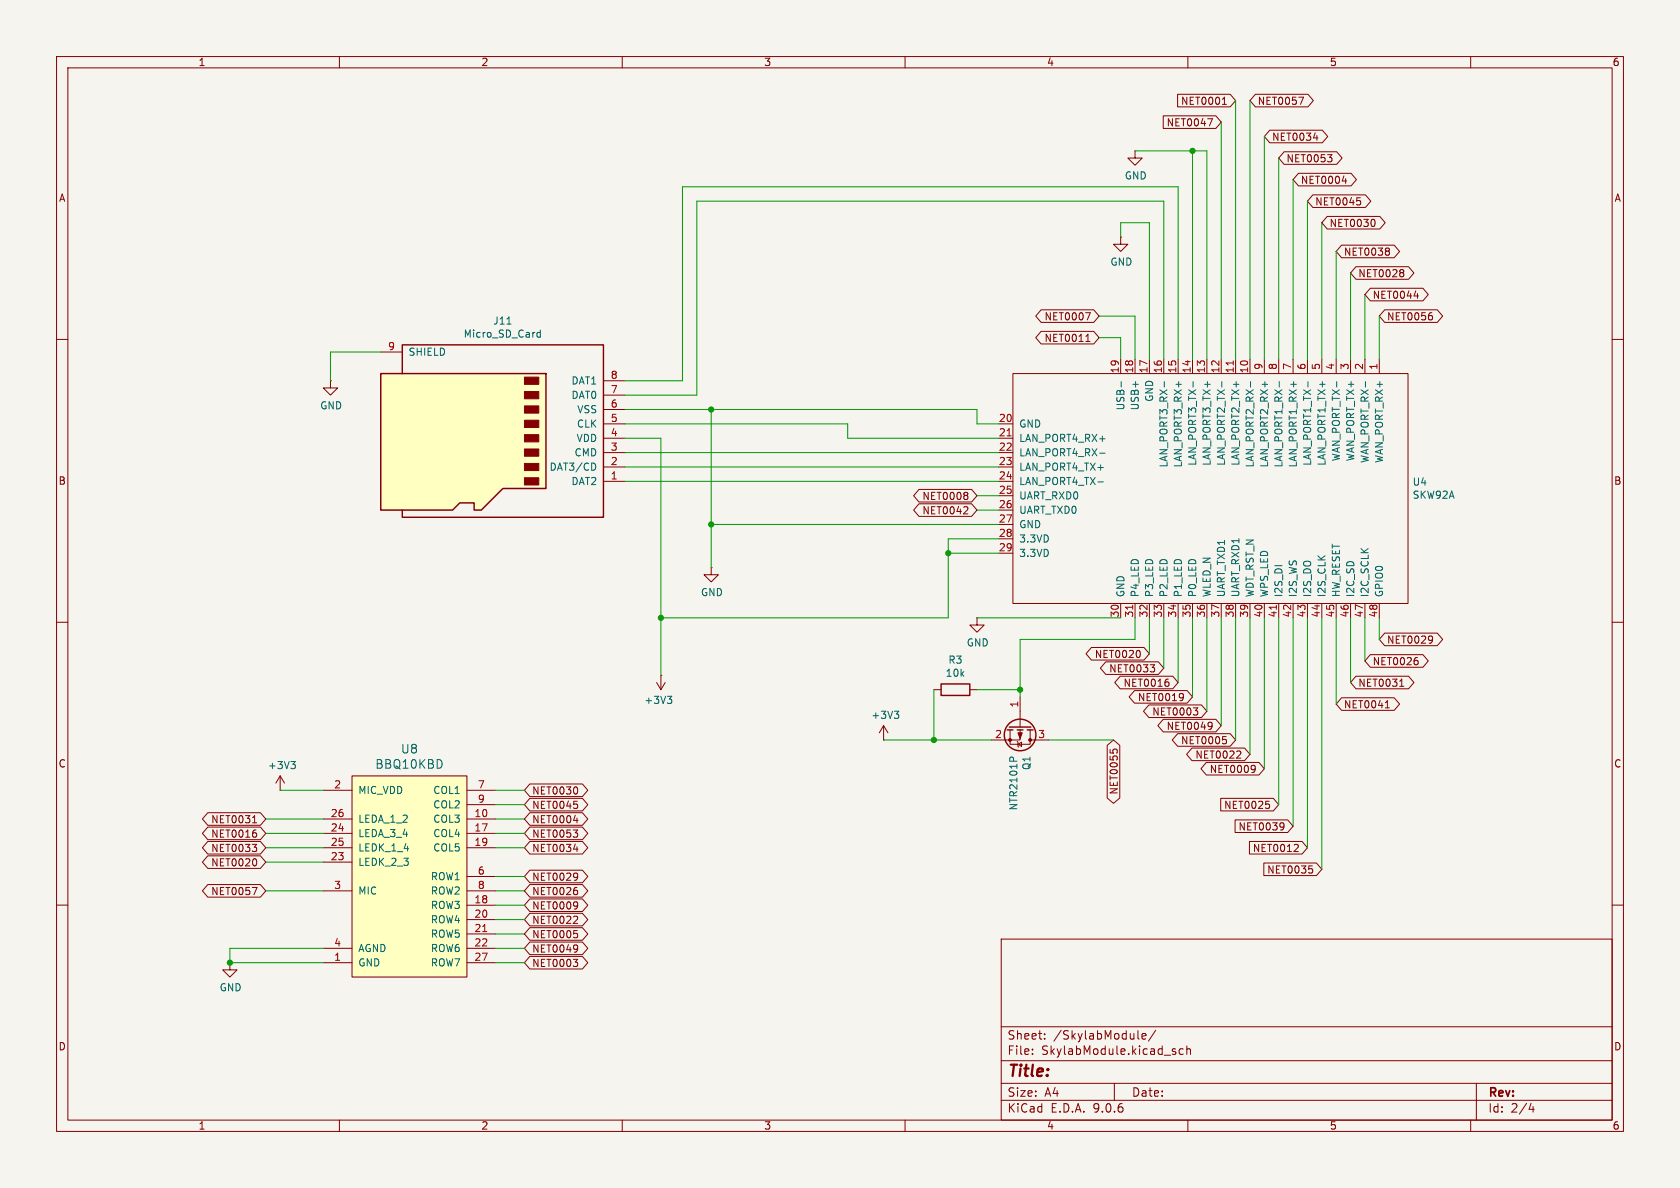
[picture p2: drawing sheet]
<svg xmlns="http://www.w3.org/2000/svg" width="297mm" height="210mm" viewBox="0 0 297 210" stroke-linecap="round" stroke-linejoin="round" font-family="sans-serif">
<path d="M0 0h297v210h-297z" fill="#f5f4ef" stroke="#f5f4ef" stroke-width=".18"/>
<g fill="none" stroke="#840000" stroke-width=".18">
<path d="M10 10h277v190h-277zM12 12h273v186h-273zM60 10v2M110 10v2M160 10v2M210 10v2M260 10v2M10 60h2M285 60h2M10 110h2M116.8 119.4h.1M116.8 119.4v2.5"/>
<path d="M285 110h2M49.5 139.7h.1M49.5 137.2l-.7 1.2M49.5 137.2l.8 1.2M49.5 137.2v2.5M116.1 120.7l.7 1.2M117.6 120.7l-.8 1.2M178.6 129v2.6h3.5v-2.6M179.8 131.1l.2 .1v.8l.1 .1M180 131.6l.6-.4v.8zM180.3 129v1.8h-5M180.3 123.2v5.3"/>
<path d="M182.1 130.8h3.3M10 160h2M40.6 170.2v1.3h1.3l-1.3 1.2-1.2-1.2h1.2M40.6 170.2h.1M177 166h108v32h-108zM285 160h2M60 198v2M110 198v2M160 198v2M177 194.5h108M177 191.5h108M177 187.5h108"/>
<path d="M177 181.5h108M182.5 186.3v.1M182.5 185.5v.1M184.7 183.6v.1M184.7 182.8v.1M197 191.5v3M201.2 183.6l.2 .1M201.9 183.2l.7-.1-.1-.3-.4-.1-.2 .2 .1 .7h.5M204.3 182.1l-1.3 2M207.5 185.9l.3 .1 .1 .2-.2 .2h-.3M207.5 185.4l.3 .1M209.2 185.5l-.5-.1-.2 .3v.4l.1 .2h.6"/>
<path d="M209.8 185.5l.2-.1 .4 .1 .1 .9M209.8 184.9v1.5M210 198v2M260 198v2M261 191.5v6.5M270.7 195l-.4 1.1h.9M271 195.6v1"/>
</g>
<path d="M51.4 134.6h.8l-.4 .5M52 135.1l.2 .2v.3l-.2 .3M118 123.1h.8l-.5 .5M118.5 123.6l.3 .2v.3l-.3 .3M178.5 134.6v-.5l.2-.3 .4 .2 .1 .6" fill="none" stroke="#006464" stroke-width=".18"/>
<g fill="none" stroke="#840000" stroke-width=".25">
<path d="M178.1 129h1M178.4 128.5h3.8M179.8 129h1M181.6 129h1"/>
<circle cx="180.3" cy="129.9" r="2.79"/>
</g>
<g fill="#840000" stroke="#840000" stroke-width=".18">
<path d="M180 129.5h.7l-.4 1.1z"/>
<circle cx="182.1" cy="130.8" r=".25"/>
<circle cx="178.6" cy="130.8" r=".25"/>
</g>
<path d="M67.3 66h29.2v20.4h-7.6l-3.8 3.8h-1.3v-1.3h-2.5l-1.3 1.3h-12.7z" fill="#ffffc2"/>
<path d="M67.3 66h29.2v20.4h-7.6l-3.8 3.8h-1.3v-1.3h-2.5l-1.3 1.3h-12.7zM71.1 66v-5h35.6v30.4h-35.6v-1.2M166.4 120.9h5v2h-5z" fill="none" stroke="#840000" stroke-width=".25"/>
<g fill="#840000" stroke="#840000" stroke-width=".18">
<path d="M92.7 84.5h2.5v1.2h-2.5z"/>
<path d="M92.7 81.9h2.5v1.3h-2.5z"/>
<path d="M92.7 79.4h2.5v1.2h-2.5z"/>
<path d="M92.7 76.8h2.5v1.3h-2.5z"/>
<path d="M92.7 74.3h2.5v1.3h-2.5z"/>
<path d="M92.7 71.8h2.5v1.2h-2.5z"/>
<path d="M92.7 69.2h2.5v1.3h-2.5z"/>
<path d="M92.7 66.7h2.5v1.2h-2.5z"/>
</g>
<g fill="none" stroke="#840000" stroke-width=".18">
<path d="M58.4 67.3v1.3h1.3l-1.3 1.3-1.3-1.3h1.3M58.4 67.3h.1M67.3 62.2h3.8M106.7 77.5h3.8M106.7 74.9h3.8M106.7 72.4h3.8M106.7 69.9h3.8M106.7 67.3h3.8M176.5 77.5h2.6M176.5 74.9h2.6M179.1 66h69.8v40.7h-69.8zM198.1 63.5v2.5"/>
<path d="M200.7 63.5v2.5M203.2 63.5v2.5M205.7 63.5v2.5M208.3 63.5v2.5M210.8 63.5v2.5M213.4 63.5v2.5M215.9 63.5v2.5M218.4 63.5v2.5M221 63.5v2.5M223.5 63.5v2.5M226.1 63.5v2.5M228.6 63.5v2.5"/>
<path d="M231.1 63.5v2.5M233.7 63.5v2.5M236.2 63.5v2.5M238.8 63.5v2.5M241.3 63.5v2.5M243.8 63.5v2.5M106.7 85.1h3.8M106.7 82.6h3.8M106.7 80h3.8M176.5 85.1h2.6M176.5 82.6h2.6M176.5 80h2.6"/>
<path d="M176.5 87.6h2.6M176.5 90.2h2.6M176.5 92.7h2.6M176.5 95.3h2.6M176.5 97.8h2.6M198.1 106.7v2.5M200.7 106.7v2.5M203.2 106.7v2.5M205.7 106.7v2.5M208.3 106.7v2.5M210.8 106.7v2.5M213.4 106.7v2.5"/>
<path d="M215.9 106.7v2.5M218.4 106.7v2.5M221 106.7v2.5M223.5 106.7v2.5M226.1 106.7v2.5M228.6 106.7v2.5M231.1 106.7v2.5M233.7 106.7v2.5M236.2 106.7v2.5M238.8 106.7v2.5M241.3 106.7v2.5M243.8 106.7v2.5"/>
<path d="M156.2 130.8h.1M156.2 128.3l-.8 1.2M156.2 128.3l.8 1.2M156.2 128.3v2.5M165.1 121.9h1.3M171.4 121.9h1.3"/>
</g>
<g fill="none" stroke="#006464" stroke-width=".18">
<path d="M89.6 57.3h.8M94.9 59.4l.3 .2 .3-.1M95.5 58.3v1.3M95.5 58.8h-.3l-.3 .2M198.2 67.5v.9M205.8 67.5v.9M210.9 67.5v.9M216 67.5v.9M221.1 67.5v.9M226.2 67.5v.9M231.2 67.5v.9M105.1 81.9l.2 .5-.2 .7"/>
<path d="M194.1 85.2h1M194.4 80.1h1M158.1 125.7h.8l-.4 .5M158.6 126.2l.3 .3v.3l-.3 .2"/>
</g>
<path d="M178 77.1h.8M218 63.8v.7M200.2 107v.7M225.6 107v.7" fill="none" stroke="#a90000" stroke-width=".18"/>
<path d="M62.2 137.2h20.3v35.5h-20.3z" fill="#ffffc2"/>
<g fill="none" stroke="#840000" stroke-width=".18">
<path d="M208.2 16.7h9.3l.9 1.1-.9 1.1h-9.3zM216.1 18.5h.7M216.3 17.4l.2-.2v1.3M221.9 16.7h9.3l1 1.1-1 1.1h-9.3l-.9-1.1zM229.6 17.2h.9l-.6 1.3M200.7 26.7v1.2h1.2l-1.2 1.3-1.3-1.3h1.3M200.7 26.7h.1M205.6 20.5h9.3l1 1.1-1 1.1h-9.3zM213.5 21h.8l-.5 1.3M224.5 23h9.3l.9 1.1-.9 1.1h-9.3l-1-1.1zM227 26.8h9.3l1 1.1-1 1.2h-9.3l-.9-1.2zM229.6 30.6h9.3l.9 1.2-.9 1.1h-9.3l-1-1.1z"/>
<path d="M232.1 34.4h9.3l.9 1.2-.9 1.1h-9.3l-1-1.1zM232.2 24.4h.8M234.6 38.3h9.3l1 1.1-1 1.1h-9.3l-.9-1.1zM234.7 27.3h.8l-.5 .5M235.4 27.9l.1 .2-.1 .4M237.3 32h.8M239.9 35h.6M240.3 35.4l.3 .3v.3l-.3 .2M243 38.9l.1 .4-.1 .6M184.1 54.8h9.3l.9 1.1-.9 1.1h-9.3l-1-1.1zM184.1 58.6h9.3l.9 1.1-.9 1.1h-9.3l-1-1.1zM191.9 55.3h.9l-.6 1.3"/>
<path d="M192.2 59.3l.1-.2v1.3M198.1 41.9v1.3h1.3l-1.3 1.3-1.3-1.3h1.3M198.1 41.9h.1M237.2 43.3h9.3l.9 1.2-.9 1.1h-9.3l-1-1.1zM239.7 47.1h9.3l1 1.2-1 1.1h-9.3l-.9-1.1zM242.3 51h9.3l.9 1.1-.9 1.1h-9.3l-1-1.1zM244.8 54.8h9.3l.9 1.1-.9 1.1h-9.3l-1-1.1zM245.4 43.9l.2 .2-.2 .3 .2 .2v.3l-.2 .2M247.9 47.7l.3 .2-.3 .3 .3 .2v.3l-.3 .2M250 52.3h.8M253.1 55.8l.2 .2-.2 .5M192 60.4h.7"/>
<path d="M162.5 86.5h9.3l.9 1.1-.9 1.1h-9.3l-1-1.1zM162.5 89.1h9.3l.9 1.1-.9 1.1h-9.3l-1-1.1zM170.9 87l.2 .3-.2 .3 .2 .2v.3l-.2 .2M170.9 89.6l.2 .2-.1 .3-.7 .7h.8M125.7 100.3v1.3h1.3l-1.3 1.3-1.2-1.3h1.2M125.7 100.3h.1M172.7 109.2v1.3h1.3l-1.3 1.3-1.3-1.3h1.3M172.7 109.2h.1M192.9 114.5h9.3l1 1.1-1 1.1h-9.3l-.9-1.1zM195.5 117h9.3l.9 1.1-.9 1.1h-9.3l-1-1.1zM198 119.5h9.3l1 1.2-1 1.1h-9.3l-.9-1.1zM201.4 115l.2 .5-.2 .7"/>
<path d="M203.3 117.5h.8l-.4 .5M204 118.1l.1 .1-.1 .5M239.7 119.5h9.3l1 1.2-1 1.1h-9.3l-.9-1.1zM242.3 115.7h9.3l.9 1.1-.9 1.2h-9.3l-1-1.2zM244.8 111.9h9.3l.9 1.1-.9 1.1h-9.3l-1-1.1zM250.6 116.8l.1 .2-.1 .4M253 112.4l.2 .2a1.07 1.07 0 0 1-.1 1M253.3 113l-.3 .2M57.1 139.7h5.1M62.2 137.2h20.3v35.5h-20.3zM82.5 139.7h5.1M93.7 138.6h9.3l.9 1.1-.9 1.1h-9.3l-1-1.1z"/>
<path d="M102 139.2l.1 .4-.1 .6M195.7 131.8l1.1-1 1.2 1v9.3l-1.2 .9-1.1-.9zM196.3 132.5v.6M196.7 132.7l.3-.3h.3l.2 .3M200.6 122.1h9.3l.9 1.1-.9 1.1h-9.3l-1-1.1zM203.1 124.6h9.3l1 1.1-1 1.1h-9.3l-.9-1.1zM205.6 127.2h9.3l1 1.1-1 1.1h-9.3l-.9-1.1zM206.3 120.1h.2M206.4 120.5l.3 .3v.3l-.3 .2M208.2 129.7h9.3l.9 1.1-.9 1.1h-9.3l-1-1.1zM209 122.6l.1 .1a1.07 1.07 0 0 1-.1 1M209.2 123.1l-.2 .3"/>
<path d="M210.7 132.2h9.3l1 1.2-1 1.1h-9.3l-.9-1.1zM211 125.1h.7l-.4 .5M211.6 125.7l.1 .2-.1 .4M213.3 134.8h9.3l.9 1.1-.9 1.1h-9.3l-1-1.1zM214 127.7l.2 .1a1.07 1.07 0 0 1-.1 1M214.3 128.2l-.3 .3M216.2 130.2h.6M216.6 130.7l.2 .2v.3l-.2 .3M219.1 132.8l.3 .2-.1 .3-.7 .7h.8M221.7 135.3l.1 .1a1.07 1.07 0 0 1-.1 1M221.9 135.8l-.2 .3M237.2 123.3h9.3l.9 1.2-.9 1.1h-9.3l-1-1.1z"/>
<path d="M244.9 125.1h.7M245.1 124l.2-.1v1.2M247.4 121.3h.8M247.7 120.2l.1-.1v1.2M36.7 146.2h9.3l1 1.1-1 1.1h-9.3l-.9-1.1zM36.7 151.3h9.3l1 1.1-1 1.1h-9.3l-.9-1.1zM36.7 148.7h9.3l1 1.2-1 1.1h-9.3l-.9-1.1zM36.7 143.7h9.3l1 1.1-1 1.1h-9.3l-.9-1.1zM36.7 156.4h9.3l1 1.1-1 1.1h-9.3l-.9-1.1zM44.6 149.3h.8l-.4 .4M44.6 156.9h.8l-.5 1.3M44.7 145.5h.7"/>
<path d="M44.9 144.4l.1-.2v1.3M45 146.7h.3M45.1 147.2l.3 .2v.3l-.3 .3M45.2 151.9l.2 .4-.2 .7M45.3 149.8l.1 .2-.1 .5M57.1 144.8h5.1M57.1 147.3h5.1M57.1 149.9h5.1M57.1 152.4h5.1M57.1 157.5h5.1M82.5 144.8h5.1M82.5 147.3h5.1"/>
<path d="M82.5 149.9h5.1M82.5 157.5h5.1M82.5 142.2h5.1M82.5 154.9h5.1M93.7 146.2h9.3l.9 1.1-.9 1.1h-9.3l-1-1.1zM93.7 156.4h9.3l.9 1.1-.9 1.1h-9.3l-1-1.1zM93.7 153.8h9.3l.9 1.1-.9 1.2h-9.3l-1-1.2zM93.7 141.1h9.3l.9 1.1-.9 1.2h-9.3l-1-1.2zM93.7 143.7h9.3l.9 1.1-.9 1.1h-9.3l-1-1.1zM93.7 148.7h9.3l.9 1.2-.9 1.1h-9.3l-1-1.1zM93.7 158.9h9.3l.9 1.1-.9 1.1h-9.3l-1-1.1zM101.3 146.7h.8l-.4 .5"/>
<path d="M101.4 145h.8M101.4 150.1h.8M101.5 141.6h.6M101.9 142.1l.2 .3v.3l-.2 .2M101.9 154.3l.2 .2a1.07 1.07 0 0 1-.2 1M101.9 159.4l.2 .1a1.07 1.07 0 0 1-.2 1.1M102 147.3l.1 .1-.1 .5M102 157.4l.1 .2-.1 .5M102.1 154.9l-.2 .2M102.1 160l-.2 .2M215.8 141.1h9.3l1 1.1-1 1.2h-9.3zM218.3 144.9h9.3l1 1.2-1 1.1h-9.3z"/>
<path d="M220.9 148.7h9.3l.9 1.2-.9 1.1h-9.3zM223.4 152.6h9.3l1 1.1-1 1.1h-9.3zM223.8 141.6h.6M224.2 142.1l.2 .3v.3l-.2 .2M226.7 145.5l.2 .1a1.07 1.07 0 0 1-.1 1M227 146l-.3 .2M229.3 149.3l.2 .2v.3l-.8 .7h.8M231.4 153.1h.6M231.8 153.6l.3 .2v.3l-.3 .2M57.1 167.6h5.1M57.1 170.2h5.1M82.5 167.6h5.1"/>
<path d="M82.5 170.2h5.1M82.5 160h5.1M82.5 162.6h5.1M82.5 165.1h5.1M93.7 169.1h9.3l.9 1.1-.9 1.1h-9.3l-1-1.1zM93.7 161.4h9.3l.9 1.2-.9 1.1h-9.3l-1-1.1zM93.7 164h9.3l.9 1.1-.9 1.1h-9.3l-1-1.1zM93.7 166.5h9.3l.9 1.1-.9 1.2h-9.3l-1-1.2zM101.3 169.6h.8l-.4 .5M101.5 164.5h.6M101.9 162l.2 .2v.3l-.8 .7h.8M101.9 165l.2 .2v.3l-.2 .3"/>
<path d="M101.9 167l.2 .2a1.07 1.07 0 0 1-.2 1M102 170.1l.1 .2-.1 .5M102.1 167.6l-.2 .2"/>
</g>
<path d="M85.3 164.7h.8" fill="none" stroke="#a90000" stroke-width=".18"/>
<path d="M78.1 134.6v.8" fill="none" stroke="#006464" stroke-width=".18"/>
<g fill="none" stroke="#009600" stroke-width=".18">
<path d="M218.4 17.8v45.7M221 17.8v45.7M200.7 26.7h12.7v36.8M210.8 26.7v36.8M215.9 21.6v41.9M223.5 24.1v39.4M226.1 27.9v35.6M228.6 31.8v31.7M231.1 35.6v27.9M233.7 39.4v24.1M194.3 55.9h6.4v7.6M194.3 59.7h3.8v3.8"/>
<path d="M198.1 41.9v-2.5h5.1v24.1M236.2 44.5v19M238.8 48.3v15.2M241.3 52.1v11.4M243.8 55.9v7.6M67.3 62.2h-8.9v5.1M110.5 72.4h62.2v2.5h3.8M110.5 74.9h39.4v2.6h26.6M110.5 77.5h6.3v41.9M125.7 72.4v27.9M205.7 63.5v-27.9h-82.5v34.3h-12.7M208.3 63.5v-30.5h-87.7v34.3h-10.1"/>
<path d="M110.5 82.6h66M110.5 80h66M110.5 85.1h66M125.7 92.7h50.8M167.6 97.8h8.9M172.7 87.6h3.8M172.7 90.2h3.8M176.5 95.3h-8.9v13.9h-50.8M172.7 109.2h25.4M200.7 109.2v3.8h-20.4v10.2M203.2 109.2v6.4M205.7 109.2v8.9"/>
<path d="M208.3 109.2v11.5M210.8 109.2v14M213.4 109.2v16.5M215.9 109.2v19.1M218.4 109.2v21.6M221 109.2v24.2M223.5 109.2v26.7M226.1 109.2v33M228.6 109.2v36.9M231.1 109.2v40.7M233.7 109.2v44.5M236.2 109.2v15.3"/>
<path d="M238.8 109.2v11.5M241.3 109.2v7.6M243.8 109.2v3.8M49.5 139.7h7.6M87.6 139.7h5.1M156.2 130.8h19.1M165.1 121.9v8.9M172.7 121.9h7.6M185.4 130.8h11.4M47 157.5h10.1M47 147.3h10.1M47 149.9h10.1"/>
<path d="M47 152.4h10.1M47 144.8h10.1M87.6 157.5h5.1M87.6 154.9h5.1M87.6 147.3h5.1M87.6 149.9h5.1M87.6 144.8h5.1M87.6 142.2h5.1M57.1 167.6h-16.5v2.6h16.5M87.6 170.2h5.1M87.6 167.6h5.1M87.6 160h5.1"/>
<path d="M87.6 165.1h5.1M87.6 162.6h5.1"/>
</g>
<g fill="#009600" stroke="#009600" stroke-width=".18">
<circle cx="40.6" cy="170.2" r=".46"/>
<circle cx="116.8" cy="109.2" r=".46"/>
<circle cx="125.7" cy="92.7" r=".46"/>
<circle cx="125.7" cy="72.4" r=".46"/>
<circle cx="165.1" cy="130.8" r=".46"/>
<circle cx="180.3" cy="121.9" r=".46"/>
<circle cx="167.6" cy="97.8" r=".46"/>
<circle cx="210.8" cy="26.7" r=".46"/>
</g>
<text font-size="2.8" fill="#840000" x="178" y="190.9">Title:</text>
<g font-size="2.1" fill="#006464">
<text x="66.3" y="136.1">BBQ10KBD</text>
<text x="70.8" y="133.4">U8</text>
</g>
<g font-size="2.1" fill="#840000">
<text x="178" y="184">Sheet:</text>
<text x="186.2" y="184">/SkylabModule/</text>
<text x="178" y="186.7">File:</text>
<text x="184.1" y="186.7">SkylabModule.kicad_sch</text>
<text x="178" y="196.9">KiCad</text>
<text x="178" y="194.1">Size:</text>
<text x="184.7" y="194.1">A4</text>
<text x="185.7" y="196.9">E.D.A.</text>
<text x="193.3" y="196.9">9.0.6</text>
<text x="200" y="194.1">Date:</text>
<text x="263" y="194.3">Rev:</text>
<text x="263" y="196.9">Id:</text>
<text x="267.1" y="196.9">2/4</text>
</g>
<g font-size="1.8" fill="#840000">
<text x="35" y="11.9">1</text>
<text x="85" y="11.9">2</text>
<text x="135" y="11.9">3</text>
<text x="185" y="11.9">4</text>
<text x="235" y="11.9">5</text>
<text x="285" y="11.9">6</text>
<text x="206.1" y="22.5">NET0047</text>
<text x="208.7" y="18.7">NET0001</text>
<text x="222.2" y="18.7">NET0057</text>
<text x="224.8" y="25.1">NET0034</text>
<text x="227.3" y="28.9">NET0053</text>
<text x="10.3" y="35.9">A</text>
<text x="229.9" y="32.7">NET0004</text>
<text x="285.3" y="35.9">A</text>
<text x="232.4" y="36.5">NET0045</text>
<text x="234.9" y="40.3">NET0030</text>
<text x="237.5" y="45.4">NET0038</text>
<text x="240" y="49.2">NET0028</text>
<text x="242.6" y="53">NET0044</text>
<text x="184.6" y="56.8">NET0007</text>
<text x="245.1" y="56.8">NET0056</text>
<text x="184.6" y="60.6">NET0011</text>
<text x="10.3" y="85.9">B</text>
<text x="163" y="88.6">NET0008</text>
<text x="285.3" y="85.9">B</text>
<text x="163" y="91.1">NET0042</text>
<text x="245.1" y="114">NET0029</text>
<text x="193.4" y="116.5">NET0020</text>
<text x="196" y="119.1">NET0033</text>
<text x="242.6" y="117.8">NET0026</text>
<text x="198.5" y="121.6">NET0016</text>
<text x="201.1" y="124.1">NET0019</text>
<text x="237.5" y="125.4">NET0041</text>
<text x="240" y="121.6">NET0031</text>
<text x="203.6" y="126.7">NET0003</text>
<text x="206.1" y="129.2">NET0049</text>
<text x="208.7" y="131.8">NET0005</text>
<text x="10.3" y="135.9">C</text>
<text x="211.2" y="134.3">NET0022</text>
<text x="213.8" y="136.8">NET0009</text>
<text x="285.3" y="135.9">C</text>
<text x="94" y="143.2">NET0045</text>
<text x="94" y="140.7">NET0030</text>
<text x="197.8" y="140.6" transform="rotate(-90 197.8 140.6)">NET0055</text>
<text x="216.3" y="143.2">NET0025</text>
<text x="37.2" y="148.3">NET0016</text>
<text x="37.2" y="145.7">NET0031</text>
<text x="94" y="148.3">NET0053</text>
<text x="94" y="145.7">NET0004</text>
<text x="218.8" y="147">NET0039</text>
<text x="37.2" y="153.4">NET0020</text>
<text x="37.2" y="150.8">NET0033</text>
<text x="94" y="155.9">NET0029</text>
<text x="94" y="150.8">NET0034</text>
<text x="221.4" y="150.8">NET0012</text>
<text x="223.9" y="154.6">NET0035</text>
<text x="37.2" y="158.4">NET0057</text>
<text x="94" y="158.4">NET0026</text>
<text x="94" y="161">NET0009</text>
<text x="94" y="163.5">NET0022</text>
<text x="94" y="166.1">NET0005</text>
<text x="94" y="171.1">NET0003</text>
<text x="94" y="168.6">NET0049</text>
<text x="10.3" y="185.9">D</text>
<text x="285.3" y="185.9">D</text>
<text x="35" y="199.9">1</text>
<text x="85" y="199.9">2</text>
<text x="135" y="199.9">3</text>
<text x="185" y="199.9">4</text>
<text x="235" y="199.9">5</text>
<text x="285" y="199.9">6</text>
</g>
<g font-size="1.8" fill="#006464">
<text x="198.8" y="31.9">GND</text>
<text x="196.2" y="47.2">GND</text>
<text x="81.9" y="59.9">Micro_SD_Card</text>
<text x="87.1" y="57.6">J11</text>
<text x="72.1" y="63.1">SHIELD</text>
<text x="100.9" y="70.7">DAT0</text>
<text x="100.9" y="68.2">DAT1</text>
<text x="204.1" y="71.1" transform="rotate(-90 204.1 71.1)">GND</text>
<text x="56.5" y="72.6">GND</text>
<text x="101.9" y="75.8">CLK</text>
<text x="102" y="73.3">VSS</text>
<text x="180.1" y="75.8">GND</text>
<text x="199" y="72.6" transform="rotate(-90 199 72.6)">USB-</text>
<text x="201.5" y="72.6" transform="rotate(-90 201.5 72.6)">USB+</text>
<text x="97.1" y="83.4">DAT3/CD</text>
<text x="101.5" y="80.9">CMD</text>
<text x="101.8" y="78.3">VDD</text>
<text x="180.1" y="78.3">LAN_PORT4_RX+</text>
<text x="180.1" y="80.9">LAN_PORT4_RX-</text>
<text x="180.1" y="83.4">LAN_PORT4_TX+</text>
<text x="206.6" y="82.7" transform="rotate(-90 206.6 82.7)">LAN_PORT3_RX-</text>
<text x="209.1" y="82.7" transform="rotate(-90 209.1 82.7)">LAN_PORT3_RX+</text>
<text x="211.7" y="82.4" transform="rotate(-90 211.7 82.4)">LAN_PORT3_TX-</text>
<text x="214.2" y="82.4" transform="rotate(-90 214.2 82.4)">LAN_PORT3_TX+</text>
<text x="216.8" y="82.4" transform="rotate(-90 216.8 82.4)">LAN_PORT2_TX-</text>
<text x="219.3" y="82.4" transform="rotate(-90 219.3 82.4)">LAN_PORT2_TX+</text>
<text x="221.8" y="82.7" transform="rotate(-90 221.8 82.7)">LAN_PORT2_RX-</text>
<text x="224.4" y="82.7" transform="rotate(-90 224.4 82.7)">LAN_PORT2_RX+</text>
<text x="226.9" y="82.7" transform="rotate(-90 226.9 82.7)">LAN_PORT1_RX-</text>
<text x="229.5" y="82.7" transform="rotate(-90 229.5 82.7)">LAN_PORT1_RX+</text>
<text x="232" y="82.4" transform="rotate(-90 232 82.4)">LAN_PORT1_TX-</text>
<text x="234.5" y="82.4" transform="rotate(-90 234.5 82.4)">LAN_PORT1_TX+</text>
<text x="237.1" y="81.7" transform="rotate(-90 237.1 81.7)">WAN_PORT_TX-</text>
<text x="239.6" y="81.7" transform="rotate(-90 239.6 81.7)">WAN_PORT_TX+</text>
<text x="242.2" y="82" transform="rotate(-90 242.2 82)">WAN_PORT_RX-</text>
<text x="244.7" y="82" transform="rotate(-90 244.7 82)">WAN_PORT_RX+</text>
<text x="100.9" y="86">DAT2</text>
<text x="180.1" y="86">LAN_PORT4_TX-</text>
<text x="180.1" y="88.5">UART_RXD0</text>
<text x="249.6" y="88.4">SKW92A</text>
<text x="249.6" y="86.1">U4</text>
<text x="180.1" y="91">UART_TXD0</text>
<text x="180.1" y="93.6">GND</text>
<text x="180.1" y="96.1">3.3VD</text>
<text x="180.1" y="98.7">3.3VD</text>
<text x="123.8" y="105.6">GND</text>
<text x="199" y="105.7" transform="rotate(-90 199 105.7)">GND</text>
<text x="201.5" y="105.7" transform="rotate(-90 201.5 105.7)">P4_LED</text>
<text x="204.1" y="105.7" transform="rotate(-90 204.1 105.7)">P3_LED</text>
<text x="206.6" y="105.7" transform="rotate(-90 206.6 105.7)">P2_LED</text>
<text x="209.1" y="105.7" transform="rotate(-90 209.1 105.7)">P1_LED</text>
<text x="211.7" y="105.7" transform="rotate(-90 211.7 105.7)">P0_LED</text>
<text x="214.2" y="105.7" transform="rotate(-90 214.2 105.7)">WLED_N</text>
<text x="216.8" y="105.7" transform="rotate(-90 216.8 105.7)">UART_TXD1</text>
<text x="219.3" y="105.7" transform="rotate(-90 219.3 105.7)">UART_RXD1</text>
<text x="221.8" y="105.7" transform="rotate(-90 221.8 105.7)">WDT_RST_N</text>
<text x="224.4" y="105.7" transform="rotate(-90 224.4 105.7)">WPS_LED</text>
<text x="226.9" y="105.7" transform="rotate(-90 226.9 105.7)">I2S_DI</text>
<text x="229.5" y="105.7" transform="rotate(-90 229.5 105.7)">I2S_WS</text>
<text x="232" y="105.7" transform="rotate(-90 232 105.7)">I2S_DO</text>
<text x="234.5" y="105.7" transform="rotate(-90 234.5 105.7)">I2S_CLK</text>
<text x="237.1" y="105.7" transform="rotate(-90 237.1 105.7)">HW_RESET</text>
<text x="239.6" y="105.7" transform="rotate(-90 239.6 105.7)">I2C_SD</text>
<text x="242.2" y="105.7" transform="rotate(-90 242.2 105.7)">I2C_SCLK</text>
<text x="244.7" y="105.7" transform="rotate(-90 244.7 105.7)">GPIO0</text>
<text x="167.1" y="119.8">10k</text>
<text x="167.6" y="117.5">R3</text>
<text x="170.8" y="114.5">GND</text>
<text x="113.8" y="124.6">+3V3</text>
<text x="153.9" y="127.3">+3V3</text>
<text x="47.3" y="136.2">+3V3</text>
<text x="182.4" y="136.2" transform="rotate(-90 182.4 136.2)">Q1</text>
<text x="63.2" y="140.6">MIC_VDD</text>
<text x="76.5" y="140.6">COL1</text>
<text x="76.5" y="143.1">COL2</text>
<text x="180.1" y="143.4" transform="rotate(-90 180.1 143.4)">NTR2101P</text>
<text x="63.2" y="145.6">LEDA_1_2</text>
<text x="63.2" y="148.2">LEDA_3_4</text>
<text x="76.5" y="145.6">COL3</text>
<text x="76.5" y="148.2">COL4</text>
<text x="63.2" y="150.7">LEDK_1_4</text>
<text x="63.2" y="153.3">LEDK_2_3</text>
<text x="76.1" y="155.8">ROW1</text>
<text x="76.5" y="150.7">COL5</text>
<text x="63.2" y="158.3">MIC</text>
<text x="76.1" y="158.3">ROW2</text>
<text x="76.1" y="160.9">ROW3</text>
<text x="76.1" y="163.4">ROW4</text>
<text x="76.1" y="166">ROW5</text>
<text x="63.2" y="168.5">AGND</text>
<text x="63.2" y="171">GND</text>
<text x="76.1" y="168.5">ROW6</text>
<text x="76.1" y="171">ROW7</text>
<text x="38.7" y="175.4">GND</text>
</g>
<g font-size="1.8" fill="#a90000">
<text x="68.5" y="62">9</text>
<text x="223.3" y="65.5" transform="rotate(-90 223.3 65.5)">9</text>
<text x="225.8" y="65.5" transform="rotate(-90 225.8 65.5)">8</text>
<text x="228.3" y="65.5" transform="rotate(-90 228.3 65.5)">7</text>
<text x="230.9" y="65.5" transform="rotate(-90 230.9 65.5)">6</text>
<text x="233.4" y="65.5" transform="rotate(-90 233.4 65.5)">5</text>
<text x="236" y="65.5" transform="rotate(-90 236 65.5)">4</text>
<text x="238.5" y="65.5" transform="rotate(-90 238.5 65.5)">3</text>
<text x="241" y="65.5" transform="rotate(-90 241 65.5)">2</text>
<text x="243.6" y="65.5" transform="rotate(-90 243.6 65.5)">1</text>
<text x="107.9" y="69.6">7</text>
<text x="107.9" y="67.1">8</text>
<text x="197.9" y="66.1" transform="rotate(-90 197.9 66.1)">19</text>
<text x="200.4" y="66.1" transform="rotate(-90 200.4 66.1)">18</text>
<text x="202.9" y="66.1" transform="rotate(-90 202.9 66.1)">17</text>
<text x="205.5" y="66.1" transform="rotate(-90 205.5 66.1)">16</text>
<text x="208" y="66.1" transform="rotate(-90 208 66.1)">15</text>
<text x="210.6" y="66.1" transform="rotate(-90 210.6 66.1)">14</text>
<text x="213.1" y="66.1" transform="rotate(-90 213.1 66.1)">13</text>
<text x="215.6" y="66.1" transform="rotate(-90 215.6 66.1)">12</text>
<text x="218.2" y="66.1" transform="rotate(-90 218.2 66.1)">11</text>
<text x="220.7" y="66.1" transform="rotate(-90 220.7 66.1)">10</text>
<text x="107.9" y="77.2">4</text>
<text x="107.9" y="74.7">5</text>
<text x="107.9" y="72.1">6</text>
<text x="176.5" y="74.7">20</text>
<text x="176.5" y="77.2">21</text>
<text x="107.9" y="82.3">2</text>
<text x="107.9" y="79.8">3</text>
<text x="176.5" y="79.8">22</text>
<text x="176.5" y="82.3">23</text>
<text x="107.9" y="84.8">1</text>
<text x="176.5" y="84.8">24</text>
<text x="176.5" y="87.4">25</text>
<text x="176.5" y="89.9">26</text>
<text x="176.5" y="92.5">27</text>
<text x="176.5" y="95">28</text>
<text x="176.5" y="97.5">29</text>
<text x="197.9" y="109.3" transform="rotate(-90 197.9 109.3)">30</text>
<text x="200.4" y="109.3" transform="rotate(-90 200.4 109.3)">31</text>
<text x="202.9" y="109.3" transform="rotate(-90 202.9 109.3)">32</text>
<text x="205.5" y="109.3" transform="rotate(-90 205.5 109.3)">33</text>
<text x="208" y="109.3" transform="rotate(-90 208 109.3)">34</text>
<text x="210.6" y="109.3" transform="rotate(-90 210.6 109.3)">35</text>
<text x="213.1" y="109.3" transform="rotate(-90 213.1 109.3)">36</text>
<text x="215.6" y="109.3" transform="rotate(-90 215.6 109.3)">37</text>
<text x="218.2" y="109.3" transform="rotate(-90 218.2 109.3)">38</text>
<text x="220.7" y="109.3" transform="rotate(-90 220.7 109.3)">39</text>
<text x="223.3" y="109.3" transform="rotate(-90 223.3 109.3)">40</text>
<text x="225.8" y="109.3" transform="rotate(-90 225.8 109.3)">41</text>
<text x="228.3" y="109.3" transform="rotate(-90 228.3 109.3)">42</text>
<text x="230.9" y="109.3" transform="rotate(-90 230.9 109.3)">43</text>
<text x="233.4" y="109.3" transform="rotate(-90 233.4 109.3)">44</text>
<text x="236" y="109.3" transform="rotate(-90 236 109.3)">45</text>
<text x="238.5" y="109.3" transform="rotate(-90 238.5 109.3)">46</text>
<text x="241" y="109.3" transform="rotate(-90 241 109.3)">47</text>
<text x="243.6" y="109.3" transform="rotate(-90 243.6 109.3)">48</text>
<text x="180.1" y="125.2" transform="rotate(-90 180.1 125.2)">1</text>
<text x="175.8" y="130.6">2</text>
<text x="183.4" y="130.6">3</text>
<text x="59" y="139.4">2</text>
<text x="84.4" y="139.4">7</text>
<text x="84.4" y="142">9</text>
<text x="58.4" y="144.5">26</text>
<text x="58.4" y="147.1">24</text>
<text x="58.4" y="149.6">25</text>
<text x="83.8" y="144.5">10</text>
<text x="83.8" y="147.1">17</text>
<text x="83.8" y="149.6">19</text>
<text x="58.4" y="152.1">23</text>
<text x="84.4" y="154.7">6</text>
<text x="59" y="157.2">3</text>
<text x="83.8" y="159.8">18</text>
<text x="84.4" y="157.2">8</text>
<text x="59" y="167.4">4</text>
<text x="83.8" y="162.3">20</text>
<text x="83.8" y="164.8">21</text>
<text x="83.8" y="167.4">22</text>
<text x="59" y="169.9">1</text>
<text x="83.8" y="169.9">27</text>
</g>
</svg>
